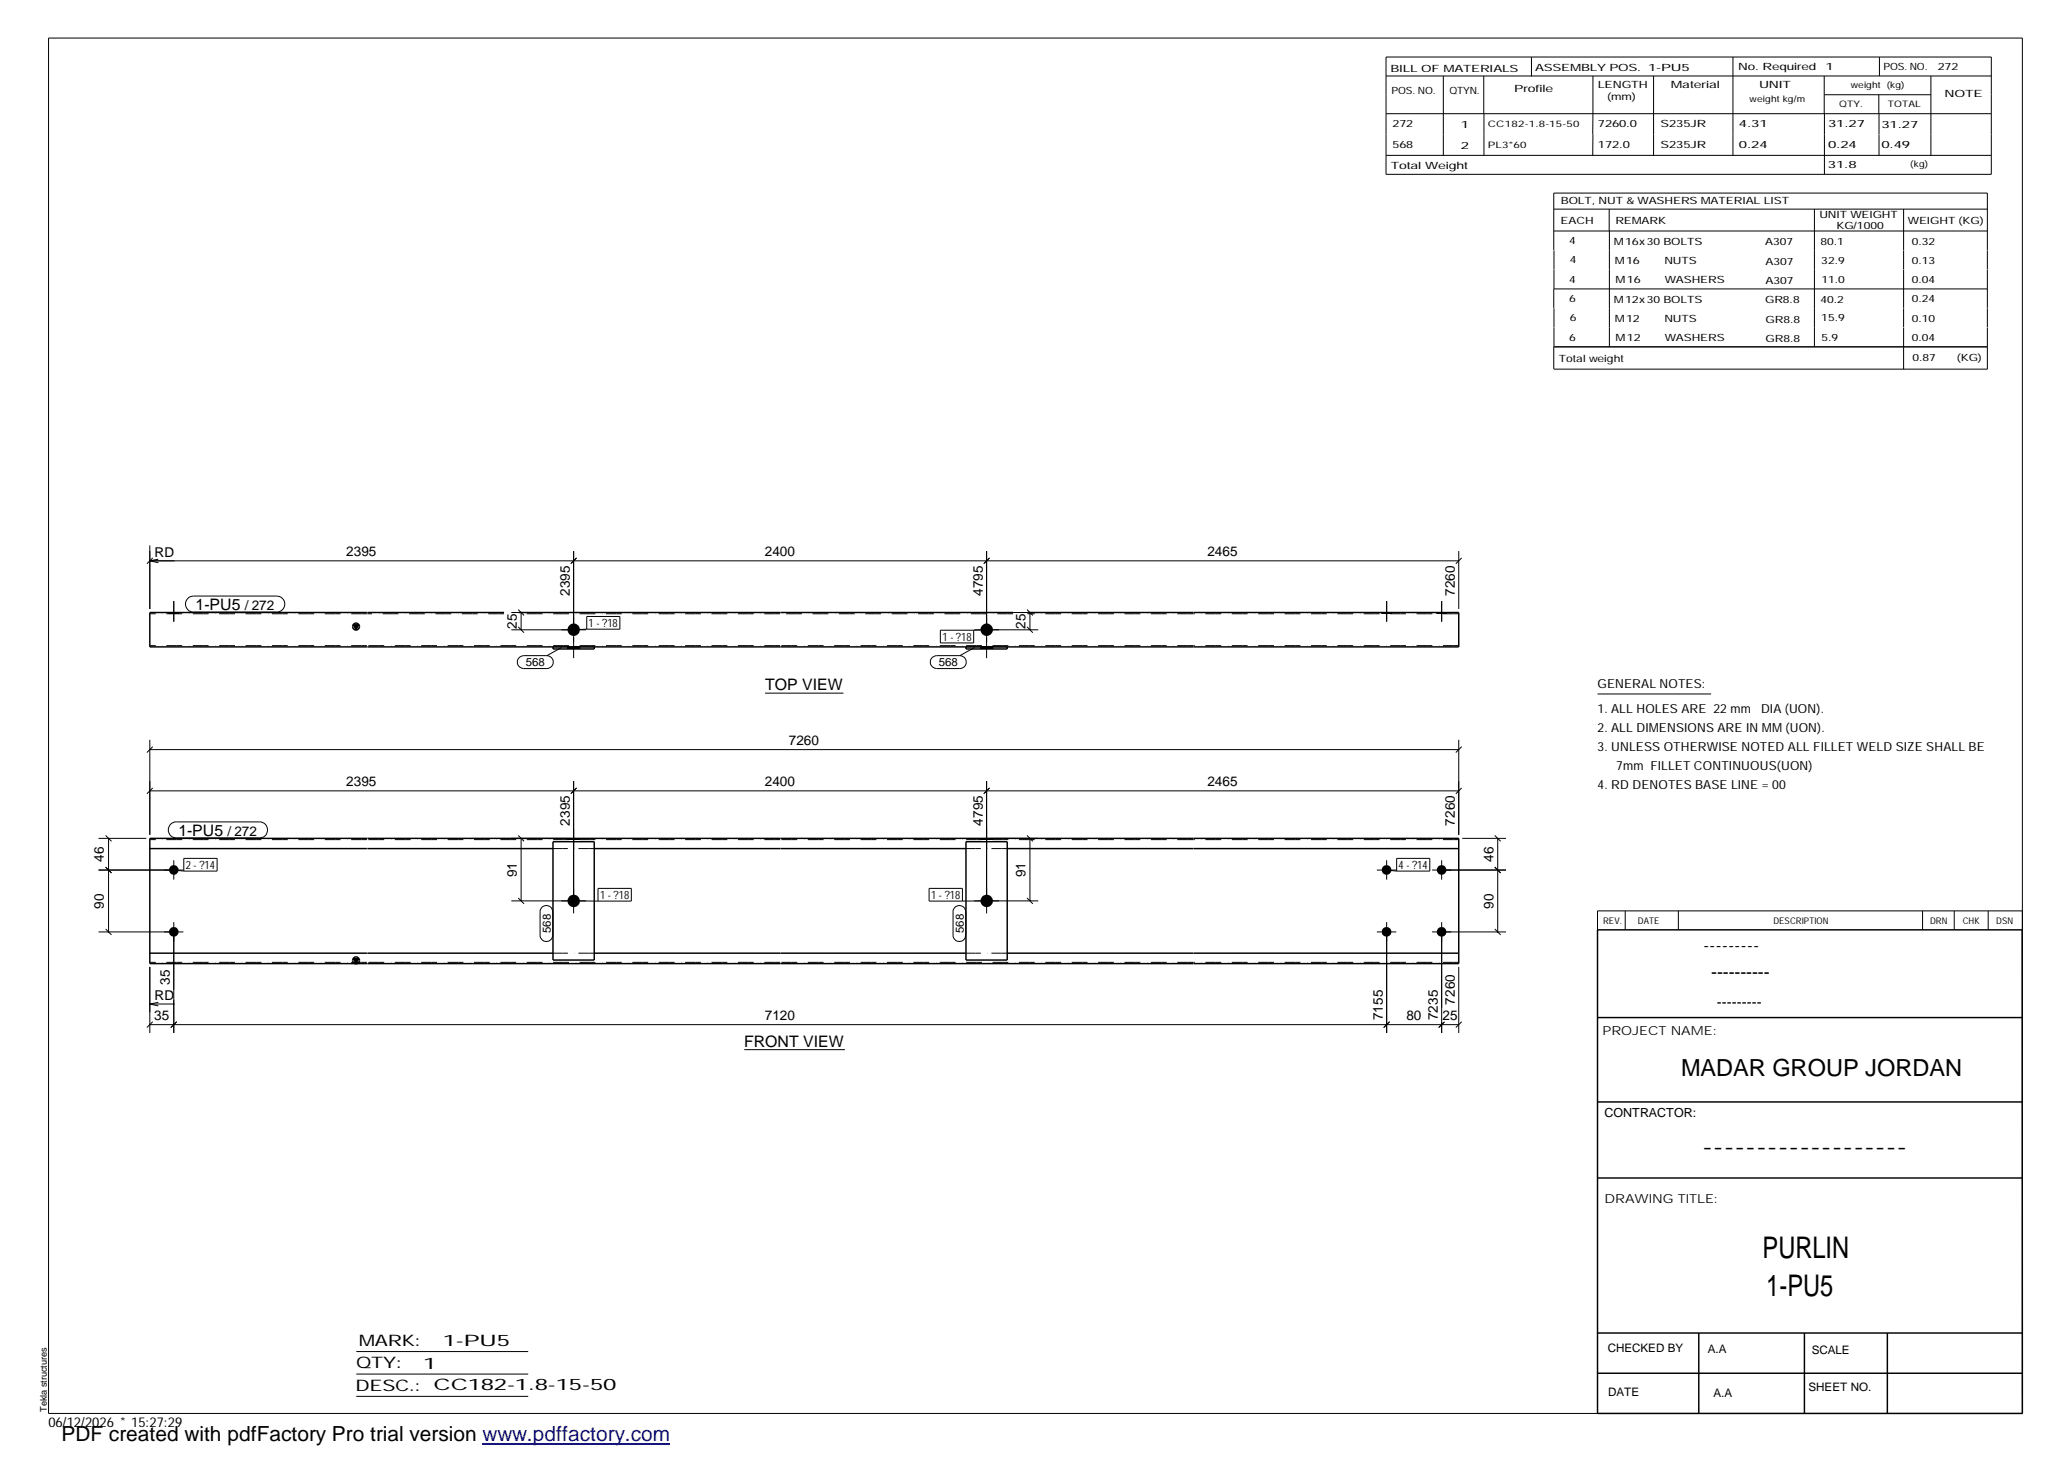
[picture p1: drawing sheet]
<svg xmlns="http://www.w3.org/2000/svg" width="420mm" height="297mm" viewBox="0 0 420 297" stroke-linecap="round" stroke-linejoin="round" font-family="sans-serif">
<g fill="none" stroke="#000" stroke-width=".2">
<path d="M9.9 7.7h401v279.5h-401zM281.6 11.6h123v23.8h-123zM281.6 15.4h123M293.2 15.4v16.2M301.5 15.4v7.7M311.1 11.6v3.9M323.6 15.4v16.2M336 15.4v16.2M352.1 11.6v20M370.6 15.4v7.7M370.7 19.2h21.6M381.7 19.2v3.9"/>
<path d="M381.8 11.6v3.8M392.3 15.4v16.2M281.6 23.1h123M281.6 31.6h123M301.5 23.1v8.5M370.7 23.1v12.3M381.8 23.1v8.5M315.7 46.9h88.1M315.7 50.8v-11.6h88.1v11.6M315.7 42.5h88.1M315.7 58.7v3.9M315.7 58.7h88.1"/>
<path d="M315.7 50.9v7.8M326.9 42.5v4.4M327 46.9v23.6M368.6 42.5v28M386.8 42.5v8.3M386.8 50.9v3.8M386.8 54.8v7.8M403.8 50.9v3.8M403.8 54.8v7.8M315.7 62.6v7.9M386.8 62.6v3.9M386.8 66.6v8.4"/>
<path d="M403.8 62.6v3.9M403.8 66.6v8.4h-88.1M403.8 70.5h-88.1v4.5M30.4 110.8v12.9M30.4 113.9h266M30.4 113.9l1.8 .4M31 113.4l-1.2 1.1M32.2 113.6l-1.8 .3M116.1 114.5l1-1.1-1.1 1.1M116.5 112v21.7M200 114.5l1-1.1-1.1 1.1M200.4 112v21.7"/>
<path d="M296.4 112v11.7M297 113.4l-1.2 1.1M34.3 124.4v.3M35.3 122.1v4.2M36.3 124.4v.3M38.4 121.4l.9-.3h16.9a1.63 1.63 0 0 1 1.7 1.6 1.63 1.63 0 0 1-1.7 1.7h-16.9a1.65 1.65 0 0 1-1.5-1.2 1.65 1.65 0 0 1 .6-1.8zM103.9 128h15.2M103.9 124.4h12M105.3 127.4l1.2 1.2M105.3 123.9l1.2 1.1M105.5 133.6l.9-.4h4.7a1.31 1.31 0 0 1 1.3 1.3 1.31 1.31 0 0 1-1.3 1.3h-4.7a1.31 1.31 0 0 1-1.2-.8 1.31 1.31 0 0 1 .3-1.4zM105.9 124.4v3.6"/>
<path d="M114.1 131.6l-3 1.6M115.3 131.4v.5M117.8 131.4v.5M119.2 125.3h6.7v2.5h-6.7zM119.2 127.8l-2.7 .2M189.4 133.6l.9-.4h4.7a1.31 1.31 0 0 1 1.3 1.3 1.31 1.31 0 0 1-1.3 1.3h-4.7a1.31 1.31 0 0 1-1.2-.8 1.31 1.31 0 0 1 .3-1.4zM191.1 128h6.7v2.6h-6.7zM198 128h12.9M198 131.6l-3 1.6M199.2 131.4v.5M200.4 128h-2.6M201.2 124.4h9.7"/>
<path d="M201.7 131.4v.5M208.7 127.4l1.1 1.2M208.7 123.9l1.1 1.1M209.3 124.4v3.6M280.8 124.4v.3M281.7 122.1v4.2M282.7 124.4v.3M291.9 124.4v.3M292.9 122.1v4.2M293.9 124.4v.3M30.4 152.3h266M30.4 150.3v19.3"/>
<path d="M31 151.7l-1.2 1.2M116.5 158.7v26.9M155.4 140.8h16M200.4 158.7v26.9M296.4 150.3v19.3M297 151.7l-1.2 1.2M324.6 141h23M20 176.8h17.3M20 170.3h9.7M21.5 176.2l1.1 1.2M21.5 169.7l1.1 1.2M22.1 170.3v19"/>
<path d="M30.4 160.7h266M31 160.1l-1.2 1.2M34.7 167.5l.8-.5h17.2a1.63 1.63 0 0 1 1.7 1.6 1.63 1.63 0 0 1-1.7 1.7h-16.9a1.63 1.63 0 0 1-1.5-1.1 1.63 1.63 0 0 1 .4-1.7zM35.3 174.8v3.9M35.3 176.8l2 .2M37.3 174.4h6.8v2.6h-6.8zM103.9 170.3h12M105.3 169.7l1.2 1.2M105.9 170.3v12.7M115.3 170.3v.3M116.1 161.2l1-1.1-1.1 1.2M117.8 170.3v.3"/>
<path d="M199.2 170.3v.3M200 161.2l1-1.1-1.1 1.2M201.2 170.3h9.7M201.7 170.3v.3M208.7 169.7l1.1 1.2M209.3 170.3v12.7M279.7 176.8h4M281.7 174.8v3.9M281.7 176.8l2.1 .2M283.8 174.4h6.7v2.6h-6.7zM291 176.8h15M292.9 174.8v3.9"/>
<path d="M297 160.1l-1.2 1.2M297.1 170.3h8.9M303.7 176.2l1.2 1.2M303.7 169.7l1.2 1.2M304.3 170.3v19M20 189.3h17.3M21.5 188.8l1.1 1.1M30.4 196.5v13.4M35.3 187.4v22.5M103.9 183h15.2M105.3 182.4l1.2 1.2M110.1 184.3a1.31 1.31 0 0 1 1.4-.2 1.31 1.31 0 0 1 .8 1.2v4.7a1.29 1.29 0 0 1-1.3 1.3 1.29 1.29 0 0 1-1.3-1.3v-5z"/>
<path d="M116.5 183l5 .1M121.5 180.5h6.8v2.6h-6.8zM188.8 180.5h6.7v2.6h-6.7zM194.2 184.2a1.34 1.34 0 0 1 2 1.1v4.7a1.29 1.29 0 0 1-1.3 1.3 1.29 1.29 0 0 1-1.3-1.3v-5zM198 183h12.9M200.4 183l-4.9 .1M208.7 182.4l1.1 1.2M279.7 189.3h4M281.7 187.4v22.5M291 189.3h15M292.9 187.4v22.5M296.4 196.5v13.4"/>
<path d="M303.7 188.8l1.2 1.1M330.2 185.1v3.8M341 185.1v3.8M390.6 185.1v3.8M397 185.1v3.8M403.9 185.1v3.8M410.9 185.1h-86.3v3.8M30.4 208.2h266M30.4 204l1.8 .4M30.4 204h5.1M31 207.6l-1.2 1.2M32.2 203.7l-1.8 .3"/>
<path d="M35.9 207.6l-1.2 1.2M151.2 213.3h20.5M282.3 207.6l-1.2 1.2M293.5 207.6l-1.2 1.2M297 207.6l-1.2 1.2M72.4 274.6h34.9M72.4 279.2h34.9M72.4 283.7h34.9"/>
</g>
<path d="M115.3 170.5h2.5M199.2 170.5h2.5" fill="none" stroke="#000" stroke-width=".25"/>
<g fill="#000">
<path d="M71.8 126.9h1.1l-.6 1.1zM71.8 194.8h1.1l-.6 1z"/>
<path d="M34.3 124.4h2v.3h-2z" fill-rule="evenodd"/>
<path d="M34.3 124.4h2v.3h-2z" fill-rule="evenodd"/>
<path d="M280.8 124.4h1.9v.3h-1.9z" fill-rule="evenodd"/>
<path d="M280.8 124.4h1.9v.3h-1.9z" fill-rule="evenodd"/>
<path d="M291.9 124.4h2v.3h-2z" fill-rule="evenodd"/>
<path d="M291.9 124.4h2v.3h-2z" fill-rule="evenodd"/>
<circle cx="116.5" cy="128" r="1.25"/>
<circle cx="200.5" cy="128" r="1.25"/>
<circle cx="35.3" cy="176.7" r=".97"/>
<circle cx="281.7" cy="176.8" r=".98"/>
<circle cx="292.9" cy="176.7" r=".99"/>
<circle cx="35.3" cy="189.3" r=".98"/>
<circle cx="116.6" cy="183" r="1.26"/>
<circle cx="200.5" cy="183" r="1.26"/>
<circle cx="281.7" cy="189.3" r=".99"/>
<circle cx="292.9" cy="189.3" r=".99"/>
</g>
<g fill="none" stroke="#000" stroke-width=".3">
<path d="M71.8 126.9h1.1l-.6 1.1zM74.5 124.4h-44.1v7h44.1M74.6 124.4h27.8M105.4 124.4h100.4M112.4 131.4v.5h8.3v-.5M196.3 131.4v.5h8.3v-.5M208.7 124.4h87.7v7h-221.8M30.4 172.4h44.1M74.5 170.3h-44.1v25.5h44.1M74.6 170.3h221.8v25.5h-221.8M74.6 172.4h37.8M112.4 171h8.3v24.1h-8.3z"/>
<path d="M120.7 172.4h75.6M196.3 171h8.3v24.1h-8.3zM204.6 172.4h91.8M30.4 193.7h44.1M71.8 194.8h1.1l-.6 1zM74.6 193.7h37.8M120.7 193.7h75.6M204.6 193.7h91.8M324.6 188.9h86.2l.1 98.3h-86.3zM324.6 206.7h86.3M324.6 239.3h86.3M324.6 223.9h86.3"/>
<path d="M324.6 270.8h86.3M324.6 279h86.3M345.1 270.8v16.4M366.6 270.8v16.4M383.5 270.8v16.4"/>
<circle cx="72.3" cy="127.3" r=".7"/>
<circle cx="72.3" cy="195.1" r=".7"/>
</g>
<g fill="none" stroke="#000" stroke-width=".2" stroke-dasharray="1.1 0 2.1 .7 0 1.4" stroke-linecap="butt">
<path d="M74.5 131.2h-44.1M74.5 124.7h-44.1M102.4 124.7h-27.8M112.4 131.4h8.3M158.5 131.2h-83.9M158.5 124.7h-53.1M196.3 131.4h8.3M205.8 124.7h-47.3M242.4 131.2h-83.9M242.4 124.7h-33.7M296.4 131.2h-54M296.4 124.7h-54"/>
<path d="M74.5 170.6h-44.1M120.7 172.4h-8.3M158.5 170.6h-83.9M204.6 172.4h-8.3M242.4 170.6h-83.9M296.4 170.6h-54M74.5 195.5h-44.1M120.7 193.7h-8.3M158.5 195.5h-83.9M204.6 193.7h-8.3M242.4 195.5h-83.9M296.4 195.5h-54"/>
</g>
<path d="M115.3 131.6h2.5M199.2 131.6h2.5" fill="none" stroke="#000" stroke-width=".42"/>
<path d="M98 293.3h38.2" fill="none" stroke="#00f" stroke-width=".3"/>
<g font-size="6.1">
<text x="358.1" y="255.5">PURLIN</text>
<text x="358.9" y="263.3">1-PU5</text>
</g>
<text font-size="4.8" x="341.5" y="218.6">MADAR GROUP JORDAN</text>
<text font-size="4.2" x="12.5" y="292.7">PDF created with pdfFactory Pro trial version www.pdffactory.com</text>
<g font-size="3.6">
<text x="346.1" y="193.2">---------</text>
<text x="347.7" y="198.6">----------</text>
<text x="345.8" y="234.2">-------------------</text>
</g>
<g font-size="3.2">
<text x="39.8" y="123.9">1-PU5</text>
<text x="155.4" y="140.3">TOP VIEW</text>
<text x="36.2" y="169.8">1-PU5</text>
<text x="151.2" y="212.8">FRONT VIEW</text>
<text x="72.9" y="273.5">MARK:</text>
<text x="90" y="273.5">1-PU5</text>
<text x="72.4" y="278">QTY:</text>
<text x="86" y="278.1">1</text>
<text x="72.2" y="282.6">DESC.:</text>
<text x="88.1" y="282.4">CC182-1.8-15-50</text>
</g>
<text font-size="3" x="348.8" y="204.5">---------</text>
<g font-size="2.8">
<text x="31.4" y="113.1">RD</text>
<text x="70.4" y="113">2395</text>
<text x="155.4" y="113">2400</text>
<text x="245.3" y="113">2465</text>
<text x="49.7" y="123.9">/ 272</text>
<text x="115.8" y="121.1" transform="rotate(-90 115.8 121.1)">2395</text>
<text x="199.7" y="121.1" transform="rotate(-90 199.7 121.1)">4795</text>
<text x="295.6" y="121.1" transform="rotate(-90 295.6 121.1)">7260</text>
<text x="105" y="127.7" transform="rotate(-90 105 127.7)">25</text>
<text x="208.4" y="127.7" transform="rotate(-90 208.4 127.7)">25</text>
<text x="160.3" y="151.4">7260</text>
<text x="70.4" y="159.8">2395</text>
<text x="155.4" y="159.8">2400</text>
<text x="245.3" y="159.8">2465</text>
<text x="115.8" y="167.8" transform="rotate(-90 115.8 167.8)">2395</text>
<text x="199.7" y="167.8" transform="rotate(-90 199.7 167.8)">4795</text>
<text x="295.6" y="167.8" transform="rotate(-90 295.6 167.8)">7260</text>
<text x="46.2" y="169.8">/ 272</text>
<text x="21.1" y="175.1" transform="rotate(-90 21.1 175.1)">46</text>
<text x="105" y="178.3" transform="rotate(-90 105 178.3)">91</text>
<text x="208.4" y="178.3" transform="rotate(-90 208.4 178.3)">91</text>
<text x="303.4" y="175.1" transform="rotate(-90 303.4 175.1)">46</text>
<text x="21.1" y="184.6" transform="rotate(-90 21.1 184.6)">90</text>
<text x="303.4" y="184.6" transform="rotate(-90 303.4 184.6)">90</text>
<text x="31.4" y="203.1">RD</text>
<text x="34.5" y="200.1" transform="rotate(-90 34.5 200.1)">35</text>
<text x="31.3" y="207.2">35</text>
<text x="155.4" y="207.2">7120</text>
<text x="280.9" y="207.3" transform="rotate(-90 280.9 207.3)">7155</text>
<text x="285.8" y="207.2">80</text>
<text x="292.1" y="207.3" transform="rotate(-90 292.1 207.3)">7235</text>
<text x="293.1" y="207.2">25</text>
<text x="295.6" y="204.2" transform="rotate(-90 295.6 204.2)">7260</text>
<text x="9.8" y="290">06/12/2026 * 15:27:29</text>
</g>
<g font-size="2.5">
<text x="324.6" y="139.9">GENERAL NOTES:</text>
<text x="324.6" y="148.7">2. ALL DIMENSIONS ARE IN MM(UON).</text>
<text x="324.6" y="144.9">1. ALL HOLES ARE 22 mm</text>
<text x="357.8" y="144.9">DIA (UON).</text>
<text x="324.6" y="152.5">3. UNLESS OTHERWISE NOTED ALL FILLET WELD SIZE SHALL BE</text>
<text x="324.6" y="160.2">4. RD DENOTES BASE LINE = 00</text>
<text x="328.4" y="156.4">7mm FILLET CONTINUOUS(UON)</text>
<text x="325.6" y="210.3">PROJECT NAME:</text>
<text x="326" y="226.9">CONTRACTOR:</text>
<text x="326" y="244.4">DRAWING TITLE:</text>
</g>
<g font-size="2.4">
<text x="326.7" y="274.7">CHECKED BY</text>
<text x="347" y="275">A.A</text>
<text x="368.1" y="275.1">SCALE</text>
<text x="326.7" y="283.6">DATE</text>
<text x="348.1" y="283.9">A.A</text>
<text x="367.5" y="282.6">SHEET NO.</text>
</g>
<g font-size="2.3">
<text x="119.6" y="127.4">1 - ?18</text>
<text x="191.5" y="130.2">1 - ?18</text>
<text x="106.8" y="135.4">568</text>
<text x="190.7" y="135.4">568</text>
<text x="37.8" y="176.6">2- ?14</text>
<text x="284.1" y="176.6">4- ?14</text>
<text x="121.9" y="182.7">1 - ?18</text>
<text x="189.2" y="182.7">1 - ?18</text>
<text x="111.9" y="189.6" transform="rotate(-90 111.9 189.6)">568</text>
<text x="195.8" y="189.6" transform="rotate(-90 195.8 189.6)">568</text>
</g>
<g font-size="2">
<text x="282.5" y="14.6">BILL OF MATERIALS</text>
<text x="311.9" y="14.4">ASSEMBLY POS.</text>
<text x="324.6" y="17.9">LENGTH</text>
<text x="334.9" y="14.4">1-PU5</text>
<text x="339.5" y="17.9">Material</text>
<text x="353.1" y="14.2">No. Required</text>
<text x="357.4" y="17.9">UNIT</text>
<text x="370.9" y="14.2">1</text>
<text x="382.7" y="14.2">POS. NO.</text>
<text x="393.7" y="14.3">272</text>
<text x="282.7" y="19.1">POS. NO.</text>
<text x="294.5" y="19">QTYN.</text>
<text x="307.6" y="18.7">Profile</text>
<text x="326.5" y="20.4">(mm)</text>
<text x="395.1" y="19.6">NOTE</text>
<text x="282.9" y="25.8">272</text>
<text x="296.8" y="26">1</text>
<text x="324.7" y="25.9">7260.0</text>
<text x="337.4" y="25.9">S235JR</text>
<text x="353.3" y="25.9">4.31</text>
<text x="371.4" y="25.9">31.27</text>
<text x="382.3" y="25.9">31.27</text>
<text x="282.6" y="34.4">Total Weight</text>
<text x="282.9" y="30">568</text>
<text x="296.8" y="30.2">2</text>
<text x="324.7" y="30.1">172.0</text>
<text x="337.4" y="30.1">S235JR</text>
<text x="353.3" y="30.1">0.24</text>
<text x="371.4" y="34.2">31.8</text>
<text x="371.4" y="30.1">0.24</text>
<text x="382.3" y="30.2">0.49</text>
<text x="317.1" y="41.5">BOLT, NUT &amp; WASHERS MATERIAL LIST</text>
<text x="317.1" y="45.5">EACH</text>
<text x="328.2" y="45.5">REMARK</text>
<text x="369.7" y="44.3">UNIT WEIGHT</text>
<text x="373.1" y="46.5">KG/1000</text>
<text x="387.6" y="45.4">WEIGHT (KG)</text>
<text x="318.8" y="49.6">4</text>
<text x="318.9" y="53.5">4</text>
<text x="327.9" y="49.8">M16x30BOLTS</text>
<text x="328.1" y="53.6">M16</text>
<text x="338.2" y="53.6">NUTS</text>
<text x="358.6" y="49.9">A307</text>
<text x="358.7" y="53.8">A307</text>
<text x="369.9" y="49.8">80.1</text>
<text x="370" y="53.5">32.9</text>
<text x="388.4" y="49.7">0.32</text>
<text x="388.4" y="53.6">0.13</text>
<text x="318.8" y="57.6">4</text>
<text x="328.3" y="57.6">M16</text>
<text x="338.2" y="57.6">WASHERS</text>
<text x="358.7" y="57.7">A307</text>
<text x="370.1" y="57.4">11.0</text>
<text x="388.4" y="57.5">0.04</text>
<text x="318.8" y="61.4">6</text>
<text x="318.9" y="65.2">6</text>
<text x="327.9" y="61.6">M12x30BOLTS</text>
<text x="328.1" y="65.3">M12</text>
<text x="338.2" y="65.4">NUTS</text>
<text x="358.6" y="61.6">GR8.8</text>
<text x="358.7" y="65.6">GR8.8</text>
<text x="369.9" y="61.5">40.2</text>
<text x="370" y="65.3">15.9</text>
<text x="388.4" y="61.5">0.24</text>
<text x="388.4" y="65.4">0.10</text>
<text x="318.8" y="69.3">6</text>
<text x="328.3" y="69.3">M12</text>
<text x="338.2" y="69.3">WASHERS</text>
<text x="358.7" y="69.5">GR8.8</text>
<text x="370.1" y="69.2">5.9</text>
<text x="388.4" y="69.3">0.04</text>
<text x="316.7" y="73.5">Total weight</text>
<text x="388.6" y="73.3">0.87</text>
<text x="397.6" y="73.3">(KG)</text>
</g>
<g font-size="1.9">
<text x="325.7" y="187.8">REV.</text>
<text x="332.8" y="187.6">DATE</text>
<text x="360.3" y="187.7">DESCRIPTION</text>
<text x="392.1" y="187.6">DRN</text>
<text x="398.8" y="187.6">CHK</text>
<text x="405.6" y="187.7">DSN</text>
<text x="9.5" y="286.8" transform="rotate(-90 9.5 286.8)">Tekla structures</text>
</g>
<g font-size="1.8">
<text x="376" y="17.9">weight (kg)</text>
<text x="355.5" y="20.7">weightkg/m</text>
<text x="373.6" y="21.7">QTY.</text>
<text x="383.5" y="21.8">TOTAL</text>
<text x="302.3" y="25.9">CC182-1.8-15-50</text>
<text x="302.3" y="30.1">PL3*60</text>
<text x="388.1" y="34">(kg)</text>
</g>
</svg>
